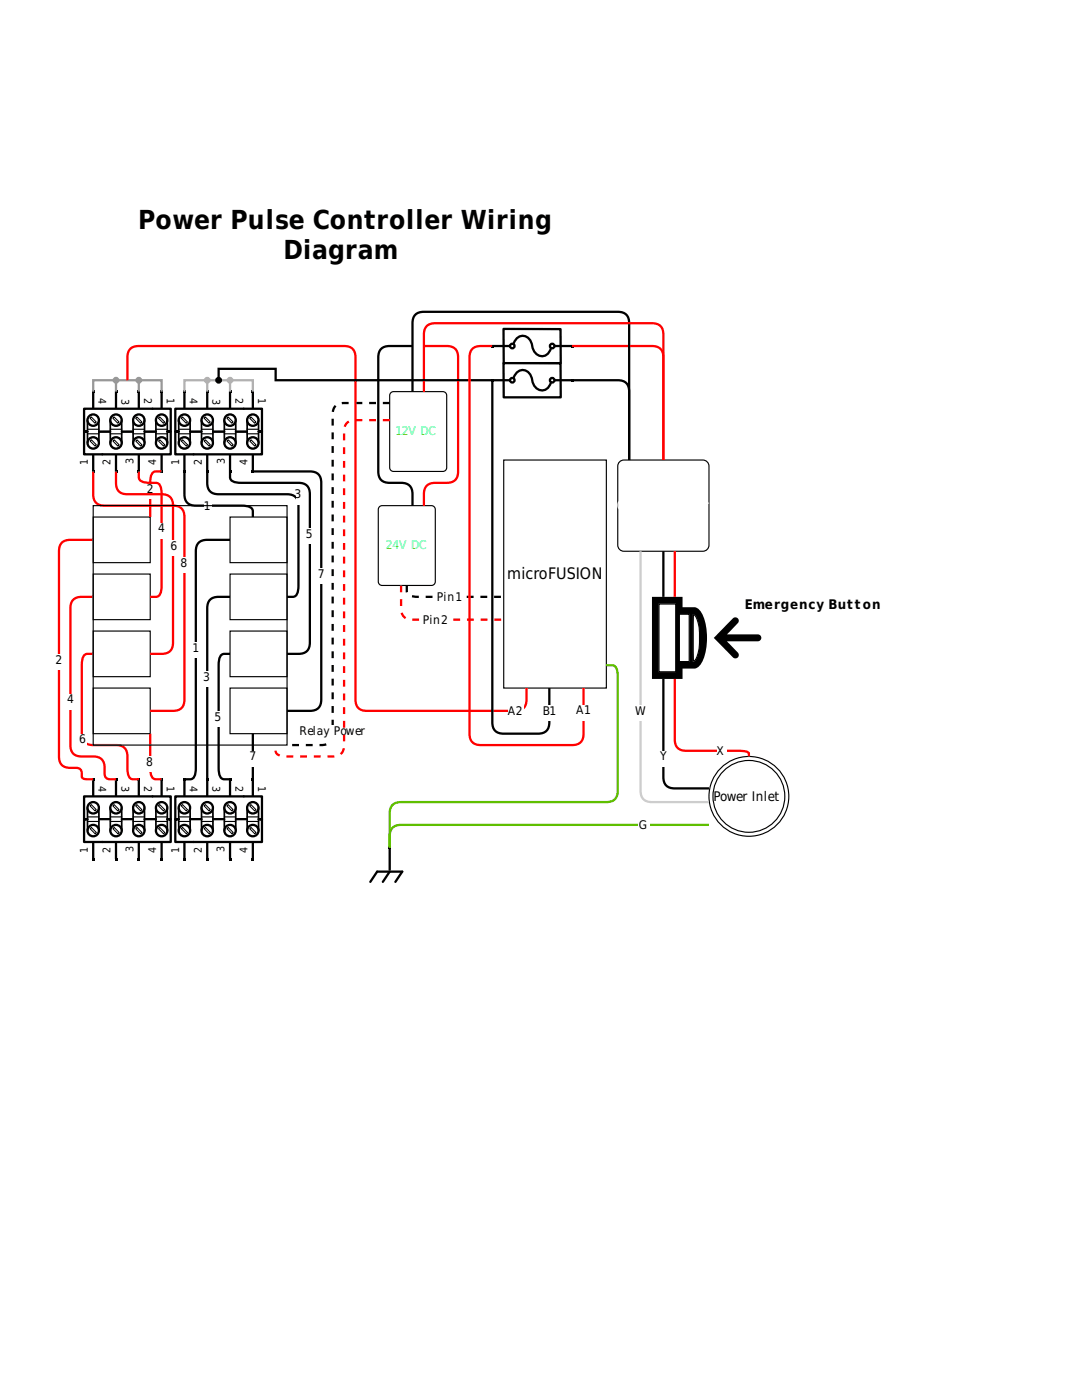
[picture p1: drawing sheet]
<svg xmlns="http://www.w3.org/2000/svg" width="216mm" height="279mm" viewBox="0 0 216 279" stroke-linecap="round" stroke-linejoin="round" font-family="sans-serif">
<path d="M18.6 103.2h11.4v9.1h-11.4zM18.6 114.6h11.4v9.1h-11.4zM45.9 103.2h11.4v9.1h-11.4zM45.9 114.6h11.4v9.1h-11.4zM18.6 125.9h11.4v9.1h-11.4zM18.6 137.3h11.4v9.1h-11.4zM45.9 125.9h11.4v9.1h-11.4zM45.9 137.3h11.4v9.1h-11.4z" fill="none" stroke="#000" stroke-width=".23"/>
<path d="M18.4 93.9h.4v.4h-.4zM22.9 93.9h.5v.4h-.5zM27.5 93.9h.4v.4h-.4zM32 93.9h.5v.4h-.5z" fill="#000"/>
<g fill="#fff">
<path d="M30.4 86.1h.7v.5h2.3v-.5h.7v4.6h-3.7z"/>
<path d="M16.7 86.1h.8v.4h2.2v-.4h2.1v4.6h-5.1z"/>
<path d="M21.2 86.1h.8v.4h2.2v-.4h2.1v4.6h-5.1z"/>
<path d="M25.8 86.1h.8v.5h2.2v-.5h2.1v4.6h-5.1z"/>
</g>
<g fill="none" stroke="#000" stroke-width=".46">
<path d="M17 86.1h.4h-.6v4.6h17.3v-4.6h-.6h.4M18.6 90.9v3M22 86.1h-2.2M23.1 90.9v3M26.5 86.1h-2.2M27.7 90.9v3M31.1 86.1h-2.2M32.2 90.9v3"/>
<circle cx="18.6" cy="88.4" r="1.14"/>
<circle cx="23.1" cy="88.4" r="1.14"/>
<circle cx="27.7" cy="88.4" r="1.14"/>
<circle cx="32.2" cy="88.4" r="1.14"/>
</g>
<path d="M17.5 86.6h2.2M22 86.6h2.3M26.6 86.6h2.2M31.1 86.6h2.3" fill="none" stroke="#000" stroke-width=".23"/>
<path d="M18.2 87.8l1 1-.2 .2-1-1zM22.8 87.8l1 1-.3 .2-1-1zM27.3 87.8l1 1-.2 .2-1-1zM31.9 87.8l1 1-.3 .2-1-1z" fill="none" stroke="#000" stroke-width=".2"/>
<path d="M17.5 86.1v2.3M19.7 86.1l.1 2.3M22 86.1v2.3M24.3 86.1v2.3M26.6 86.1v2.3M28.8 86.1l.1 2.3M31.1 86.1v2.3M33.4 86.1v2.3" fill="none" stroke="#000" stroke-width=".34"/>
<path d="M36.6 93.9h.4v.4h-.4zM41.1 93.9h.5v.4h-.5zM45.7 93.9h.4v.4h-.4zM50.2 93.9h.5v.4h-.5z" fill="#000"/>
<g fill="#fff">
<path d="M48.6 86.1h.7v.5h2.3v-.5h.7v4.6h-3.7z"/>
<path d="M34.9 86.1h.8v.4h2.2v-.4h2.1v4.6h-5.1z"/>
<path d="M39.4 86.1h.8v.4h2.2v-.4h2.1v4.6h-5.1z"/>
<path d="M44 86.1h.8v.5h2.2v-.5h2.1v4.6h-5.1z"/>
</g>
<g fill="none" stroke="#000" stroke-width=".46">
<path d="M35.2 86.1h.4h-.6v4.6h17.3v-4.6h-.6h.4M36.8 90.9v3M40.2 86.1h-2.2M41.4 90.9v3M44.7 86.1h-2.2M45.9 90.9v3M49.3 86.1h-2.2M50.5 90.9v3"/>
<circle cx="36.8" cy="88.4" r="1.14"/>
<circle cx="41.4" cy="88.4" r="1.14"/>
<circle cx="45.9" cy="88.4" r="1.14"/>
<circle cx="50.5" cy="88.4" r="1.14"/>
</g>
<path d="M35.7 86.6h2.2M40.2 86.6h2.3M44.8 86.6h2.2M49.3 86.6h2.3" fill="none" stroke="#000" stroke-width=".23"/>
<path d="M36.4 87.8l1 1-.2 .2-1-1zM41 87.8l1 1-.3 .2-1-1zM45.5 87.8l1 1-.2 .2-1-1zM50.1 87.8l1 1-.3 .2-1-1z" fill="none" stroke="#000" stroke-width=".2"/>
<path d="M35.7 86.1v2.3M37.9 86.1l.1 2.3M40.2 86.1v2.3M42.5 86.1v2.3M44.8 86.1v2.3M47 86.1l.1 2.3M49.3 86.1v2.3M51.6 86.1v2.3" fill="none" stroke="#000" stroke-width=".34"/>
<path d="M18.4 155.3h.4v.4h-.4zM22.9 155.3h.5v.4h-.5zM27.5 155.3h.4v.4h-.4zM32 155.3h.5v.4h-.5z" fill="#000"/>
<g fill="#fff">
<path d="M16.7 158.9h3.8v4.6h-.8v-.5h-2.2v.5h-.8z"/>
<path d="M29.1 158.9h5v4.6h-.7v-.4h-2.3v.4h-2z"/>
<path d="M24.6 158.9h5v4.6h-.7v-.4h-2.3v.4h-2z"/>
<path d="M20 158.9h5v4.6h-.7v-.5h-2.2v.5h-2.1z"/>
</g>
<g fill="none" stroke="#000" stroke-width=".46">
<path d="M18.6 155.7v3M23.1 155.7v3M27.7 155.7v3M32.2 155.7v3M17 163.5h.4h-.6v-4.6h17.3v4.6h-.7h.5M22 163.5h-2.2M26.5 163.5h-2.2M31.1 163.5h-2.2"/>
<circle cx="18.6" cy="161.2" r="1.14"/>
<circle cx="23.1" cy="161.2" r="1.14"/>
<circle cx="27.7" cy="161.2" r="1.14"/>
<circle cx="32.2" cy="161.2" r="1.14"/>
</g>
<path d="M17.5 163h2.2M22 163h2.3M26.6 163h2.2M31.1 163h2.3" fill="none" stroke="#000" stroke-width=".23"/>
<path d="M18.2 160.6l1 1-.2 .2-1-1zM22.8 160.6l1 1-.3 .2-1-1zM27.3 160.6l1 1-.2 .2-1-1zM31.9 160.6l1 1-.3 .2-1-1z" fill="none" stroke="#000" stroke-width=".2"/>
<path d="M17.4 161.2l.1 2.3M19.7 161.2v2.3M22 161.2v2.3M24.3 161.2v2.3M26.5 161.2l.1 2.3M28.8 161.2v2.3M31.1 161.2v2.3M33.4 161.2v2.3" fill="none" stroke="#000" stroke-width=".34"/>
<path d="M36.6 155.3h.4v.4h-.4zM41.1 155.3h.5v.4h-.5zM45.7 155.3h.4v.4h-.4zM50.2 155.3h.5v.4h-.5z" fill="#000"/>
<g fill="#fff">
<path d="M34.9 158.9h3.8v4.6h-.8v-.5h-2.2v.5h-.8z"/>
<path d="M47.3 158.9h5v4.6h-.7v-.4h-2.3v.4h-2z"/>
<path d="M42.8 158.9h5v4.6h-.7v-.4h-2.3v.4h-2z"/>
<path d="M38.2 158.9h5v4.6h-.7v-.5h-2.2v.5h-2.1z"/>
</g>
<g fill="none" stroke="#000" stroke-width=".46">
<path d="M36.8 155.7v3M41.4 155.7v3M45.9 155.7v3M50.5 155.7v3M35.2 163.5h.4h-.6v-4.6h17.3v4.6h-.6h.4M40.2 163.5h-2.2M44.7 163.5h-2.2M49.3 163.5h-2.2"/>
<circle cx="36.8" cy="161.2" r="1.14"/>
<circle cx="41.4" cy="161.2" r="1.14"/>
<circle cx="45.9" cy="161.2" r="1.14"/>
<circle cx="50.5" cy="161.2" r="1.14"/>
</g>
<path d="M35.7 163h2.2M40.2 163h2.3M44.8 163h2.2M49.3 163h2.3" fill="none" stroke="#000" stroke-width=".23"/>
<path d="M36.4 160.6l1 1-.2 .2-1-1zM41 160.6l1 1-.3 .2-1-1zM45.5 160.6l1 1-.2 .2-1-1zM50.1 160.6l1 1-.3 .2-1-1z" fill="none" stroke="#000" stroke-width=".2"/>
<path d="M35.6 161.2l.1 2.3M37.9 161.2v2.3M40.2 161.2v2.3M42.5 161.2v2.3M44.7 161.2l.1 2.3M47 161.2v2.3M49.3 161.2v2.3M51.6 161.2v2.3" fill="none" stroke="#000" stroke-width=".34"/>
<path d="M32.2 94.1h-1.1a1.08 1.08 0 0 0-1 1l-.1 1.3v6.8" fill="none" stroke="#f00" stroke-width=".46"/>
<path d="M29.4 96.4h1.6v3.1h-1.6z" fill="#fff"/>
<path d="M18.6 107.7h-4.6a2.02 2.02 0 0 0-2.2 2.3v41a2.02 2.02 0 0 0 2.2 2.2 2.01 2.01 0 0 1 2.1 .5l.2 1.3a.87 .87 0 0 0 1.2 .5h1.1" fill="none" stroke="#f00" stroke-width=".46"/>
<path d="M11.2 130.5h1.6v3.2h-1.6z" fill="#fff"/>
<path d="M23.1 94.1a5.4 5.4 0 0 0 .5 3.8 2.17 2.17 0 0 0 1.8 .7h6.8a2.02 2.02 0 0 1 2.3 2.3v27.3a2.02 2.02 0 0 1-2.3 2.3h-2.2" fill="none" stroke="#f00" stroke-width=".46"/>
<path d="M34 107.7h1.5v3.2h-1.5z" fill="#fff"/>
<path d="M18.6 94.1v4.5a2.02 2.02 0 0 0 2.3 2.3h13.6a2.02 2.02 0 0 1 2.3 2.3v36.4a2.02 2.02 0 0 1-2.3 2.3h-4.5" fill="none" stroke="#f00" stroke-width=".46"/>
<path d="M36.2 111.2h1.6v3.1h-1.6z" fill="#fff"/>
<path d="M27.7 94.1v1.1a1.08 1.08 0 0 0 1 1l2.4 .2a1.08 1.08 0 0 1 1 1l.1 1.2v18.2a2.4 2.4 0 0 1-.7 2.3h-1.5" fill="none" stroke="#f00" stroke-width=".46"/>
<path d="M31.7 104.3h1.6v3.2h-1.6z" fill="#fff"/>
<path d="M18.6 119.1a5.4 5.4 0 0 0-3.8 .4 2.17 2.17 0 0 0-.8 1.9v27.3a2.02 2.02 0 0 0 2.3 2.3 5.4 5.4 0 0 1 3.8 .4 2.17 2.17 0 0 1 .8 1.8 2.01 2.01 0 0 0 .4 2.1l.7 .2h1.1" fill="none" stroke="#f00" stroke-width=".46"/>
<path d="M13.5 138.5h1.6v3.1h-1.6z" fill="#fff"/>
<path d="M30 146.4v6.8a2.4 2.4 0 0 0 .8 2.3h1.4" fill="none" stroke="#f00" stroke-width=".46"/>
<path d="M29.4 151h1.6v3.2h-1.6z" fill="#fff"/>
<path d="M18.6 130.5h-1.1a1.08 1.08 0 0 0-1.1 1l-.1 1.3v13.6a2.02 2.02 0 0 0 2.3 2.3h4.5a2.02 2.02 0 0 1 2.3 2.3 8.6 8.6 0 0 0 .3 4l.5 .5h1.5" fill="none" stroke="#f00" stroke-width=".46"/>
<path d="M15.8 146.4h1.5v3.2h-1.5z" fill="#fff"/>
<path d="M50.5 146.4v9.1" fill="none" stroke="#000" stroke-width=".46"/>
<path d="M49.9 149.8h1.6v3.2h-1.6z" fill="#fff"/>
<path d="M45.9 130.5h-1.1a1.08 1.08 0 0 0-1 1l-.2 1.3v20.4a2.4 2.4 0 0 0 .8 2.3h1.5" fill="none" stroke="#000" stroke-width=".46"/>
<path d="M43.1 141.9h1.6v3.2h-1.6z" fill="#fff"/>
<path d="M45.9 119.1a5.4 5.4 0 0 0-3.8 .4 2.17 2.17 0 0 0-.7 1.9v34.1" fill="none" stroke="#000" stroke-width=".46"/>
<path d="M40.8 133.9h1.6v3.2h-1.6z" fill="#fff"/>
<path d="M45.9 107.7h-4.5a2.02 2.02 0 0 0-2.3 2.3v43.2a2.4 2.4 0 0 1-.8 2.3h-1.5" fill="none" stroke="#000" stroke-width=".46"/>
<path d="M38.5 128.2h1.6v3.2h-1.6z" fill="#fff"/>
<path d="M41.4 94.1a5.4 5.4 0 0 0 .4 3.8 2.17 2.17 0 0 0 1.8 .7h13.7a2.02 2.02 0 0 1 2.3 2.3v15.9a2.4 2.4 0 0 1-.8 2.3h-1.5" fill="none" stroke="#000" stroke-width=".46"/>
<path d="M59 97.5h1.6v3.2h-1.6z" fill="#fff"/>
<path d="M45.9 94.1v1.1a1.08 1.08 0 0 0 1 1l1.3 .2h11.4a2.02 2.02 0 0 1 2.2 2.2v29.6a2.02 2.02 0 0 1-2.2 2.3h-2.3" fill="none" stroke="#000" stroke-width=".46"/>
<path d="M61.3 105.5h1.6v3.1h-1.6z" fill="#fff"/>
<path d="M18.4 171.2h.4v.5h-.4zM22.9 171.2h.5v.5h-.5zM27.5 171.2h.4v.5h-.4zM32 171.2h.5v.5h-.5z" fill="#000"/>
<g fill="#fff">
<path d="M30.4 163.5h.7v.5h2.3v-.5h.7v4.6h-3.7z"/>
<path d="M16.7 163.4h.8v.5h2.2v-.5h2.1v4.6h-5.1z"/>
<path d="M21.2 163.4h.8v.5h2.2v-.5h2.1v4.6h-5.1z"/>
<path d="M25.8 163.5h.8v.4h2.2v-.4h2.1v4.6h-5.1z"/>
</g>
<g fill="none" stroke="#000" stroke-width=".46">
<path d="M50.5 94.1h11.3a2.02 2.02 0 0 1 2.3 2.3v43.2a2.02 2.02 0 0 1-2.3 2.3h-4.5M17 163.5h.4h-.6v4.5h17.3v-4.5h-.6h.4M18.6 168.3v2.9M22 163.5h-2.2M23.1 168.3v2.9M26.5 163.5h-2.2M27.7 168.3v2.9M31.1 163.5h-2.2M32.2 168.3v2.9"/>
<circle cx="18.6" cy="165.8" r="1.14"/>
<circle cx="23.1" cy="165.8" r="1.14"/>
<circle cx="27.7" cy="165.8" r="1.14"/>
<circle cx="32.2" cy="165.8" r="1.14"/>
</g>
<path d="M17.5 163.9h2.2M22 163.9h2.3M26.6 163.9h2.2M31.1 163.9h2.3" fill="none" stroke="#000" stroke-width=".23"/>
<path d="M18.2 165.1l1 1.1-.2 .2-1-1zM22.8 165.1l1 1.1-.3 .2-1-1zM27.3 165.1l1 1.1-.2 .2-1-1zM31.9 165.1l1 1.1-.3 .2-1-1z" fill="none" stroke="#000" stroke-width=".2"/>
<path d="M17.5 163.5v2.3M19.7 163.5l.1 2.3M22 163.5v2.3M24.3 163.5v2.3M26.6 163.5v2.3M28.8 163.5l.1 2.3M31.1 163.5v2.3M33.4 163.5v2.3" fill="none" stroke="#000" stroke-width=".34"/>
<path d="M63.5 113.4h1.6v3.2h-1.6z" fill="#fff"/>
<path d="M36.8 94.1v4.5a2.02 2.02 0 0 0 2.3 2.3h9.1a2.4 2.4 0 0 1 2.2 .8l.1 1.5" fill="none" stroke="#000" stroke-width=".46"/>
<path d="M40.8 99.8h1.6v3.2h-1.6z" fill="#fff"/>
<path d="M36.6 171.2h.4v.5h-.4zM41.1 171.2h.5v.5h-.5zM45.7 171.2h.4v.5h-.4zM50.2 171.2h.5v.5h-.5z" fill="#000"/>
<g fill="#fff">
<path d="M48.6 163.5h.7v.5h2.3v-.5h.7v4.6h-3.7z"/>
<path d="M34.9 163.4h.8v.5h2.2v-.5h2.1v4.6h-5.1z"/>
<path d="M39.4 163.4h.8v.5h2.2v-.5h2.1v4.6h-5.1z"/>
<path d="M44 163.5h.8v.4h2.2v-.4h2.1v4.6h-5.1z"/>
</g>
<g fill="none" stroke="#000" stroke-width=".46">
<path d="M35.2 163.5h.4h-.6v4.5h17.3v-4.5h-.6h.4M36.8 168.3v2.9M40.2 163.5h-2.2M41.4 168.3v2.9M44.7 163.5h-2.2M45.9 168.3v2.9M49.3 163.5h-2.2M50.5 168.3v2.9"/>
<circle cx="36.8" cy="165.8" r="1.14"/>
<circle cx="41.4" cy="165.8" r="1.14"/>
<circle cx="45.9" cy="165.8" r="1.14"/>
<circle cx="50.5" cy="165.8" r="1.14"/>
</g>
<path d="M35.7 163.9h2.2M40.2 163.9h2.3M44.8 163.9h2.2M49.3 163.9h2.3" fill="none" stroke="#000" stroke-width=".23"/>
<path d="M36.4 165.1l1 1.1-.2 .2-1-1zM41 165.1l1 1.1-.3 .2-1-1zM45.5 165.1l1 1.1-.2 .2-1-1zM50.1 165.1l1 1.1-.3 .2-1-1z" fill="none" stroke="#000" stroke-width=".2"/>
<path d="M35.7 163.5v2.3M37.9 163.5l.1 2.3M40.2 163.5v2.3M42.5 163.5v2.3M44.8 163.5v2.3M47 163.5l.1 2.3M49.3 163.5v2.3M51.6 163.5v2.3" fill="none" stroke="#000" stroke-width=".34"/>
<path d="M18.4 77.9h.4v.5h-.4zM22.9 77.9h.5v.5h-.5zM27.5 77.9h.4v.5h-.4zM32 77.9h.5v.5h-.5z" fill="#000"/>
<g fill="#fff">
<path d="M16.7 81.5h3.8v4.6h-.8v-.4h-2.2v.4h-.8z"/>
<path d="M29.1 81.6h5v4.6h-.7v-.5h-2.3v.5h-2z"/>
<path d="M24.6 81.6h5v4.6h-.7v-.5h-2.3v.5h-2z"/>
<path d="M20 81.5h5v4.7h-.7v-.5h-2.2v.5l-2.1-.1z"/>
</g>
<g fill="none" stroke="#000" stroke-width=".46">
<path d="M18.6 78.4v2.9M23.1 78.4v2.9M27.7 78.4v2.9M32.2 78.4v2.9M17 86.1h.4h-.6v-4.5h17.3v4.5h-.7h.5M22 86.1h-2.2M26.5 86.1h-2.2M31.1 86.1h-2.2"/>
<circle cx="18.6" cy="83.8" r="1.14"/>
<circle cx="23.1" cy="83.8" r="1.14"/>
<circle cx="27.7" cy="83.8" r="1.14"/>
<circle cx="32.2" cy="83.8" r="1.14"/>
</g>
<path d="M17.5 85.7h2.2M22 85.7h2.3M26.6 85.7h2.2M31.1 85.7h2.3" fill="none" stroke="#000" stroke-width=".23"/>
<path d="M18.2 83.2l1 1-.2 .3-1-1zM22.8 83.2l1 1-.3 .3-1-1zM27.3 83.2l1 1-.2 .3-1-1zM31.9 83.2l1 1-.3 .3-1-1z" fill="none" stroke="#000" stroke-width=".2"/>
<path d="M17.4 83.8l.1 2.3M19.7 83.8v2.3M22 83.8v2.3M24.3 83.8v2.3M26.5 83.8l.1 2.3M28.8 83.8v2.3M31.1 83.8v2.3M33.4 83.8v2.3" fill="none" stroke="#000" stroke-width=".34"/>
<path d="M36.6 77.9h.4v.5h-.4zM41.1 77.9h.5v.5h-.5zM45.7 77.9h.4v.5h-.4zM50.2 77.9h.5v.5h-.5z" fill="#000"/>
<g fill="#fff">
<path d="M34.9 81.5h3.8v4.6h-.8v-.4h-2.2v.4h-.8z"/>
<path d="M47.3 81.6h5v4.6h-.7v-.5h-2.3v.5h-2z"/>
<path d="M42.8 81.6h5v4.6h-.7v-.5h-2.3v.5h-2z"/>
<path d="M38.2 81.5h5v4.7h-.7v-.5h-2.2v.5l-2.1-.1z"/>
</g>
<g fill="none" stroke="#000" stroke-width=".46">
<path d="M36.8 78.4v2.9M41.4 78.4v2.9M45.9 78.4v2.9M50.5 78.4v2.9M35.2 86.1h.4h-.6v-4.5h17.3v4.5h-.6h.4M40.2 86.1h-2.2M44.7 86.1h-2.2M49.3 86.1h-2.2"/>
<circle cx="36.8" cy="83.8" r="1.14"/>
<circle cx="41.4" cy="83.8" r="1.14"/>
<circle cx="45.9" cy="83.8" r="1.14"/>
<circle cx="50.5" cy="83.8" r="1.14"/>
</g>
<path d="M35.7 85.7h2.2M40.2 85.7h2.3M44.8 85.7h2.2M49.3 85.7h2.3" fill="none" stroke="#000" stroke-width=".23"/>
<path d="M36.4 83.2l1 1-.2 .3-1-1zM41 83.2l1 1-.3 .3-1-1zM45.5 83.2l1 1-.2 .3-1-1zM50.1 83.2l1 1-.3 .3-1-1z" fill="none" stroke="#000" stroke-width=".2"/>
<path d="M35.6 83.8l.1 2.3M37.9 83.8v2.3M40.2 83.8v2.3M42.5 83.8v2.3M44.7 83.8l.1 2.3M47 83.8v2.3M49.3 83.8v2.3M51.6 83.8v2.3" fill="none" stroke="#000" stroke-width=".34"/>
<path d="M18.6 78.2v-2.3h4.5v2.3M23.6 75.9h4.1v2.3" fill="none" stroke="#999" stroke-width=".46"/>
<circle cx="23.1" cy="75.9" r=".46" fill="#999"/>
<g fill="none" stroke="#999" stroke-width=".46">
<path d="M28.2 75.9h4v2.3"/>
<circle cx="23.1" cy="75.9" r=".46"/>
</g>
<circle cx="27.7" cy="75.9" r=".46" fill="#999"/>
<circle cx="27.7" cy="75.9" r=".46" fill="none" stroke="#999" stroke-width=".46"/>
<path d="M98 68.8h.5v.5h-.5zM113.9 68.8h.5v.5h-.5z" fill="#000"/>
<path d="M100.5 65.6l11.3 .1 .1 6.8h-11.4z" fill="#fff"/>
<g fill="none" stroke="#000" stroke-width=".46">
<path d="M98.5 69.1h3M100.5 65.6l11.3 .1 .1 6.8h-11.4zM102.5 68.5a1.8 1.8 0 0 1 1.7-1.5 1.8 1.8 0 0 1 1.8 1.3 3.1 3.1 0 0 0 1.6 2.7 1.78 1.78 0 0 0 2.3-1.5M110.9 69.1h3"/>
<circle cx="102.2" cy="69.1" r=".46"/>
<circle cx="110.2" cy="69.1" r=".46"/>
</g>
<path d="M98 75.7h.5v.4h-.5zM113.9 75.7h.5v.4h-.5z" fill="#000"/>
<path d="M100.5 72.5h11.3l.1 6.8h-11.4z" fill="#fff"/>
<g fill="none" stroke="#000" stroke-width=".46">
<path d="M98.5 75.9h3M100.5 72.5h11.3l.1 6.8h-11.4zM102.5 75.4a1.8 1.8 0 0 1 1.7-1.6 1.8 1.8 0 0 1 1.8 1.4 3.1 3.1 0 0 0 1.6 2.6 1.78 1.78 0 0 0 2.3-1.5M110.9 75.9h3"/>
<circle cx="102.2" cy="75.9" r=".46"/>
<circle cx="110.2" cy="75.9" r=".46"/>
</g>
<path d="M100.5 91.8h20.5v45.5h-20.5z" fill="none" stroke="#000" stroke-width=".23"/>
<path d="M36.8 78.2v-2.3h4.6v2.3M41.8 75.9h4.1v2.3" fill="none" stroke="#b2b2b2" stroke-width=".46"/>
<circle cx="41.4" cy="75.9" r=".46" fill="#b2b2b2"/>
<g fill="none" stroke="#b2b2b2" stroke-width=".46">
<path d="M46.4 75.9h4.1v2.3"/>
<circle cx="41.4" cy="75.9" r=".46"/>
</g>
<circle cx="45.9" cy="75.9" r=".46" fill="#b2b2b2"/>
<circle cx="45.9" cy="75.9" r=".46" fill="none" stroke="#b2b2b2" stroke-width=".46"/>
<path d="M123.8 92l.7-.2h15.7a1.22 1.22 0 0 1 1.3 1.2v15.8a1.22 1.22 0 0 1-1.3 1.2h-15.7a1.22 1.22 0 0 1-1.2-1.2v-15.8v-.4z" fill="none" stroke="#000" stroke-width=".23"/>
<path d="M114.2 75.9h9.1a2.02 2.02 0 0 1 2.2 2.3v13.6" fill="none" stroke="#000" stroke-width=".46"/>
<path d="M114.2 69.1h15.9a2.02 2.02 0 0 1 2.3 2.2v20.5" fill="none" stroke="#f00" stroke-width=".46"/>
<path d="M131.5 120.5h3.3v13.6h-3.3z" fill="#fff"/>
<path d="M131.5 120.5h3.3v13.6h-3.3z" fill="none" stroke="#000" stroke-width=".23"/>
<path d="M135.6 122.6h1.9v9.4h-1.9z" fill="#fff"/>
<path d="M135.6 122.6h1.9v9.4h-1.9z" fill="none" stroke="#000" stroke-width=".23"/>
<path d="M138.4 122.6a4.1 4.1 0 0 1 1.2 3.3 10.8 10.8 0 0 1-.7 5.6l-.5 .5z" fill="#fff"/>
<path d="M78 78.4l.5-.2h9.9a.76 .76 0 0 1 .7 .7v14.4a.76 .76 0 0 1-.7 .8h-9.9a.76 .76 0 0 1-.7-.8v-14.4zM75.7 101.1l.5-.2h9.9a.76 .76 0 0 1 .8 .8v14.4a.76 .76 0 0 1-.8 .7h-9.9a.76 .76 0 0 1-.7-.7v-14.4zM138.4 122.6a4.1 4.1 0 0 1 1.2 3.3 10.8 10.8 0 0 1-.7 5.6l-.5 .5z" fill="none" stroke="#000" stroke-width=".23"/>
<g fill="#000">
<path d="M146.2 123.4a.69 .69 0 0 1 1 0 .69 .69 0 0 1 0 1l-2.1 2.2h6.1a.69 .69 0 0 1 .7 .7 .69 .69 0 0 1-.7 .7h-6.2l2.2 2.2a.69 .69 0 0 1 0 1 .69 .69 0 0 1-1 0l-3.8-3.9z"/>
<path d="M130.1 119.1v16.4h6.1v-2.1h2.4a2.6 2.6 0 0 0 1.9-2.2 12.1 12.1 0 0 0-.6-9.1 1.61 1.61 0 0 0-1.4-.9h-2.3v-2.1zM138.3 122.5a1.17 1.17 0 0 1 .8 .9 12.5 12.5 0 0 1-.2 8.3l-.6 .4zM135.5 122.5h2.1v9.6h-2.1zM131.4 120.5h3.4v13.6h-3.4z"/>
</g>
<path d="M82.3 78.2v-13.7a2.02 2.02 0 0 1 2.3-2.3h38.7a2.02 2.02 0 0 1 2.2 2.3v27.3M82.3 69.1h-4.5a2.02 2.02 0 0 0-2.3 2.2v22.8a2.02 2.02 0 0 0 2.3 2.3 5.4 5.4 0 0 1 3.8 .4 2.17 2.17 0 0 1 .7 1.8v2.3" fill="none" stroke="#000" stroke-width=".46"/>
<path d="M84.6 78.2v-11.4a2.02 2.02 0 0 1 2.3-2.3h43.2a2.02 2.02 0 0 1 2.3 2.3v25M84.6 69.1h4.5a2.02 2.02 0 0 1 2.3 2.2v22.8a2.02 2.02 0 0 1-2.3 2.3 5.4 5.4 0 0 0-3.8 .4 2.17 2.17 0 0 0-.7 1.8v2.3" fill="none" stroke="#f00" stroke-width=".46"/>
<path d="M80 116.8v4.6a2.02 2.02 0 0 0 2.3 2.3h18.2" fill="none" stroke="#f00" stroke-width=".46" stroke-dasharray="1.4 1.4" stroke-linecap="butt"/>
<path d="M84.5 122.5h5.2v3.2h-5.2z" fill="#fff"/>
<path d="M18.6 100.9h38.7v47.8h-38.7z" fill="none" stroke="#000" stroke-width=".23"/>
<path d="M77.8 80.4h-9.1a2.02 2.02 0 0 0-2.3 2.3v63.7a2.02 2.02 0 0 1-2.3 2.3h-6.8" fill="none" stroke="#000" stroke-width=".46" stroke-dasharray="1.4 1.4" stroke-linecap="butt"/>
<path d="M59.4 144.7h14.4v3.2h-14.4z" fill="#fff"/>
<path d="M77.8 83.8h-6.9a2.02 2.02 0 0 0-2.2 2.3v62.6a2.02 2.02 0 0 1-2.3 2.3h-9.1a2.4 2.4 0 0 1-2.2-.8l-.1-1.5" fill="none" stroke="#f00" stroke-width=".46" stroke-dasharray="1.4 1.4" stroke-linecap="butt"/>
<path d="M25.4 75.9v-4.6a2.02 2.02 0 0 1 2.3-2.2h41a2.02 2.02 0 0 1 2.2 2.2v68.3a2.02 2.02 0 0 0 2.3 2.3h29.6a2.02 2.02 0 0 0 2.3-2.3v-2.3" fill="none" stroke="#f00" stroke-width=".46"/>
<path d="M101.4 140.7h3.2v3.2h-3.2z" fill="#fff"/>
<path d="M81.2 116.8v1.2a1.08 1.08 0 0 0 1 1l1.2 .1h17.1" fill="none" stroke="#000" stroke-width=".46" stroke-dasharray="1.4 1.4" stroke-linecap="butt"/>
<path d="M87.3 118h5.2v3.2h-5.2z" fill="#fff"/>
<g fill="none" stroke="#000" stroke-width=".46">
<path d="M43.6 75.4v-1.8h11.4v2.3h43.2v68.2a2.02 2.02 0 0 0 2.3 2.3h6.8a2.02 2.02 0 0 0 2.3-2.3v-6.8"/>
<circle cx="43.6" cy="75.9" r=".46"/>
</g>
<circle cx="43.6" cy="75.9" r=".46" fill="#000"/>
<path d="M108.2 140.7h3.2v3.2h-3.2z" fill="#fff"/>
<path d="M98.2 69.1a5.4 5.4 0 0 0-3.8 .4 2.17 2.17 0 0 0-.7 1.8v75.1a2.02 2.02 0 0 0 2.3 2.3h18.2a2.02 2.02 0 0 0 2.2-2.3v-9.1" fill="none" stroke="#f00" stroke-width=".46"/>
<path d="M115.1 140.6h3.2v3.2h-3.2z" fill="#fff"/>
<path d="M134.6 110v9.1M134.6 135.5v12.1a2.02 2.02 0 0 0 2.3 2.2h10.3a3.8 3.8 0 0 1 2.1 .4l.1 .8" fill="none" stroke="#f00" stroke-width=".46"/>
<path d="M132.4 110v9.1M73.9 176l1.4-2h5l-1.4 2M77.8 174l-1.4 2M77.8 169.4v4.1" fill="none" stroke="#000" stroke-width=".46"/>
<path d="M77.5 168.9h.5v.5h-.5z" fill="#000"/>
<path d="M77.8 169.4v4.1" fill="none" stroke="#000" stroke-width=".2"/>
<path d="M121 132.8h1.1a1.08 1.08 0 0 1 1 1l.2 1.2v22.8a2.02 2.02 0 0 1-2.3 2.3h-41a2.02 2.02 0 0 0-2.2 2.2v6.9" fill="none" stroke="#5fbf00" stroke-width=".46"/>
<g fill="none" stroke="#000" stroke-width=".23">
<circle cx="149.4" cy="158.9" r="8"/>
<circle cx="149.4" cy="158.9" r="7.2"/>
</g>
<path d="M143.1 148.7h1.8v3.2h-1.8z" fill="#fff"/>
<path d="M127.8 110v47.8a2.02 2.02 0 0 0 2.3 2.3h11.4" fill="none" stroke="#ccc" stroke-width=".46"/>
<path d="M126.8 140.7h2.5v3.2h-2.5z" fill="#fff"/>
<path d="M132.4 135.5v19.6a2.02 2.02 0 0 0 2.2 2.2h6.9" fill="none" stroke="#000" stroke-width=".46"/>
<path d="M131.7 149.8h1.8v3.2h-1.8z" fill="#fff"/>
<path d="M141.5 164.6h-61.5a2.02 2.02 0 0 0-2.2 2.3v2.3" fill="none" stroke="#5fbf00" stroke-width=".46"/>
<path d="M127.4 163.5h2.2v3.2h-2.2z" fill="#fff"/>
<g font-size="5.2">
<text x="27.6" y="45.6">Power Pulse Controller Wiring</text>
<text x="56.6" y="51.8">Diagram</text>
</g>
<text font-size="3.2" x="101.2" y="115.6">microFUSION</text>
<text font-size="2.6" fill="#fff" x="123" y="101.8">Circuit Breaker</text>
<g font-size="2.6">
<text x="148.6" y="121.5">Emergency But t on</text>
<text x="142.4" y="159.8">Power Inlet</text>
</g>
<g font-size="2.4" fill="#00ff7f">
<text x="78.9" y="86.7">12V DC</text>
<text x="77" y="109.5">24V DC</text>
</g>
<g font-size="2.4">
<text x="29.3" y="98.3">2</text>
<text x="40.7" y="101.7">1</text>
<text x="58.8" y="99.4">3</text>
<text x="31.6" y="106.3">4</text>
<text x="61" y="107.4">5</text>
<text x="34" y="109.7">6</text>
<text x="36" y="113.1">8</text>
<text x="63.4" y="115.4">7</text>
<text x="87.2" y="119.9">Pin1</text>
<text x="84.3" y="124.5">Pin2</text>
<text x="38.4" y="130.2">1</text>
<text x="11.1" y="132.4">2</text>
<text x="40.6" y="135.8">3</text>
<text x="13.4" y="140.4">4</text>
<text x="42.8" y="143.8">5</text>
<text x="101.3" y="142.7">A2</text>
<text x="108.3" y="142.7">B</text>
<text x="109.6" y="142.7">1</text>
<text x="115" y="142.5">A</text>
<text x="116.6" y="142.5">1</text>
<text x="126.8" y="142.7">W</text>
<text x="15.8" y="148.4">6</text>
<text x="59.8" y="146.6">Relay Po</text>
<text x="69" y="146.6">wer</text>
<text x="29.2" y="152.9">8</text>
<text x="49.8" y="151.8">7</text>
<text x="131.7" y="151.8">Y</text>
<text x="143" y="150.6">X</text>
<text x="127.5" y="165.4">G</text>
</g>
<g font-size="2.1">
<text x="19.7" y="79.4" transform="rotate(90 19.7 79.4)">4</text>
<text x="24.2" y="79.6" transform="rotate(90 24.2 79.6)">3</text>
<text x="28.8" y="79.4" transform="rotate(90 28.8 79.4)">2</text>
<text x="33.3" y="79.4" transform="rotate(90 33.3 79.4)">1</text>
<text x="37.9" y="79.4" transform="rotate(90 37.9 79.4)">4</text>
<text x="42.4" y="79.6" transform="rotate(90 42.4 79.6)">3</text>
<text x="47" y="79.4" transform="rotate(90 47 79.4)">2</text>
<text x="51.5" y="79.4" transform="rotate(90 51.5 79.4)">1</text>
<text x="17.5" y="92.8" transform="rotate(-90 17.5 92.8)">1</text>
<text x="22.1" y="92.8" transform="rotate(-90 22.1 92.8)">2</text>
<text x="26.6" y="92.7" transform="rotate(-90 26.6 92.7)">3</text>
<text x="31.2" y="92.8" transform="rotate(-90 31.2 92.8)">4</text>
<text x="35.7" y="92.8" transform="rotate(-90 35.7 92.8)">1</text>
<text x="40.3" y="92.8" transform="rotate(-90 40.3 92.8)">2</text>
<text x="44.8" y="92.7" transform="rotate(-90 44.8 92.7)">3</text>
<text x="49.4" y="92.8" transform="rotate(-90 49.4 92.8)">4</text>
<text x="19.7" y="156.8" transform="rotate(90 19.7 156.8)">4</text>
<text x="24.2" y="156.9" transform="rotate(90 24.2 156.9)">3</text>
<text x="28.8" y="156.8" transform="rotate(90 28.8 156.8)">2</text>
<text x="33.3" y="156.8" transform="rotate(90 33.3 156.8)">1</text>
<text x="37.9" y="156.8" transform="rotate(90 37.9 156.8)">4</text>
<text x="42.4" y="156.9" transform="rotate(90 42.4 156.9)">3</text>
<text x="47" y="156.8" transform="rotate(90 47 156.8)">2</text>
<text x="51.5" y="156.8" transform="rotate(90 51.5 156.8)">1</text>
<text x="17.5" y="170.2" transform="rotate(-90 17.5 170.2)">1</text>
<text x="22.1" y="170.2" transform="rotate(-90 22.1 170.2)">2</text>
<text x="26.6" y="170" transform="rotate(-90 26.6 170)">3</text>
<text x="31.2" y="170.2" transform="rotate(-90 31.2 170.2)">4</text>
<text x="35.7" y="170.2" transform="rotate(-90 35.7 170.2)">1</text>
<text x="40.3" y="170.2" transform="rotate(-90 40.3 170.2)">2</text>
<text x="44.8" y="170" transform="rotate(-90 44.8 170)">3</text>
<text x="49.4" y="170.2" transform="rotate(-90 49.4 170.2)">4</text>
</g>
</svg>
